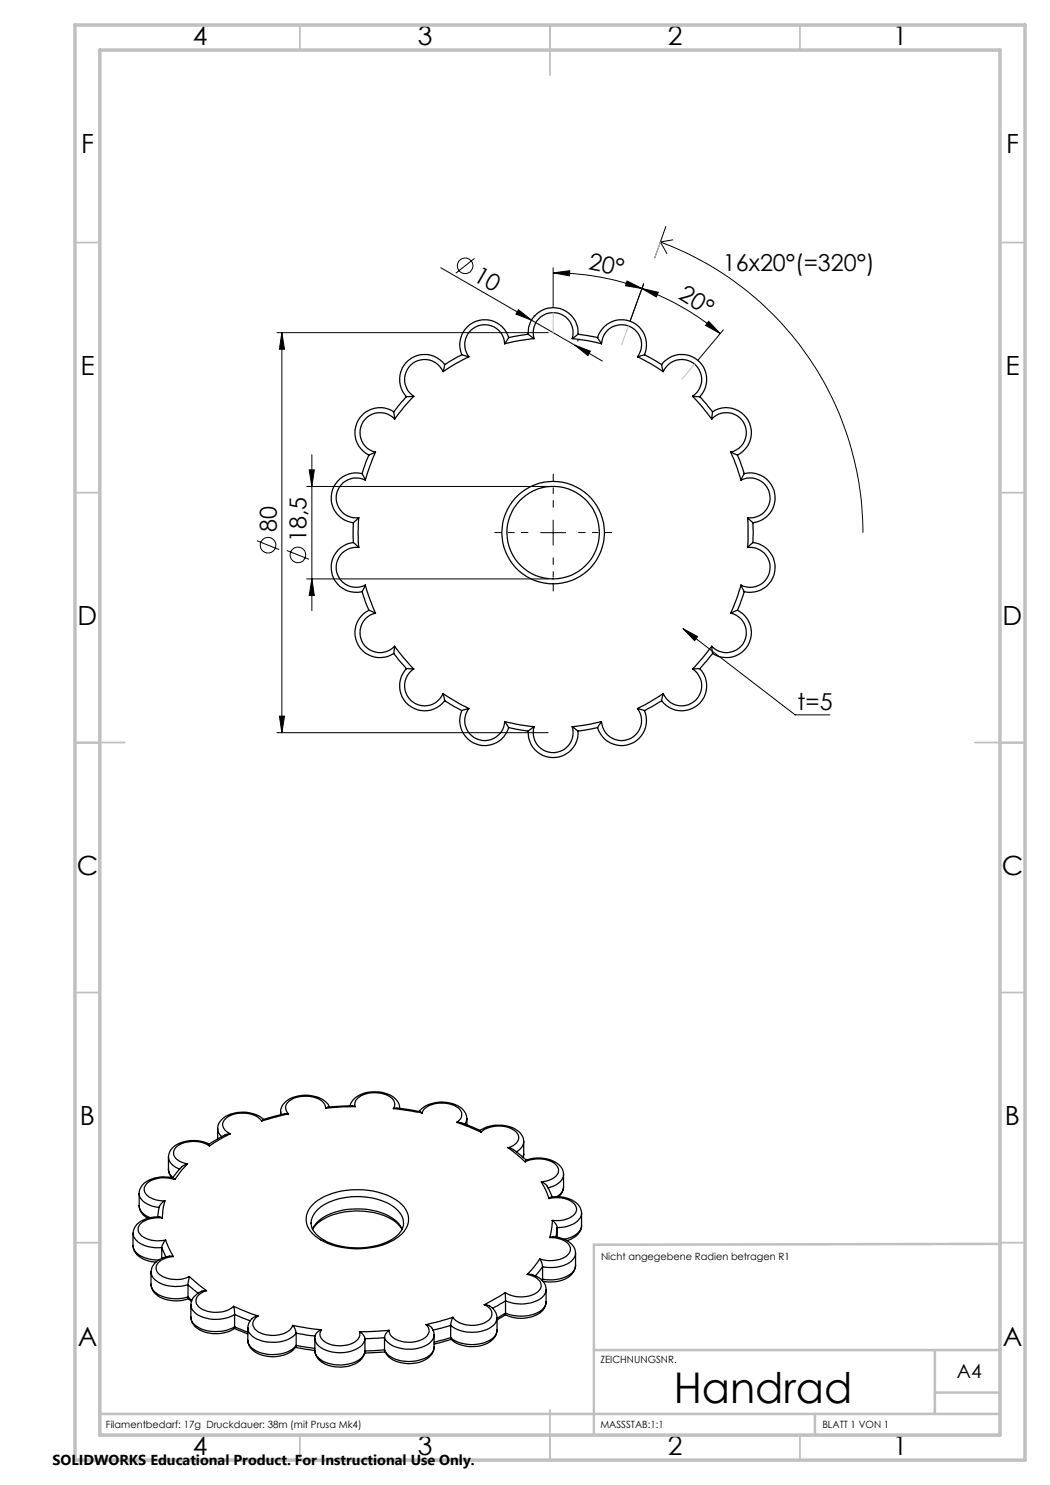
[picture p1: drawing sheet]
<svg xmlns="http://www.w3.org/2000/svg" width="210mm" height="297mm" viewBox="0 0 210 297" stroke-linecap="round" stroke-linejoin="round" font-family="sans-serif">
<g fill="none" stroke="#000" stroke-width=".25">
<path d="M81.3 79.3l-2.6 3.1M82.8 79.3h-1.5M82.8 79.3l-2 2.2-1.9 2.3M88.6 74.3a4 4 0 0 0-6.3-1.5 4 4 0 0 0 .5 6.5M88.9 72.9a5 5 0 0 0-7.2-.8 5 5 0 0 0-.4 7.2M88.9 72.9l-.3 1.4M92.4 70.9l-3.5 2M92.4 70.9l1.4 .5M93.8 71.4l-2.7 1.3-2.5 1.6M100.9 68.8a4 4 0 0 0-5.3-3.6 4 4 0 0 0-1.8 6.2M101.7 67.5l-.8 1.3M101.7 67.5a5 5 0 0 0-6.5-3.3 5 5 0 0 0-2.8 6.7"/>
<path d="M105.6 66.8a5 5 0 0 1 5-5.3 5 5 0 0 1 5 5.3M105.6 66.8l1.2 .9M105.6 66.8l-3.9 .7M106.8 67.7a4 4 0 0 1 3.8-5.2 4 4 0 0 1 3.8 5.2M106.8 67.7l-2.9 .4-3 .7M114.4 67.7l3 .4 2.9 .7M115.6 66.8l3.9 .7M115.6 66.8l-1.2 .9M119.5 67.5l.8 1.3M119.5 67.5a5 5 0 0 1 6.5-3.3 5 5 0 0 1 2.9 6.7M120.3 68.8a4 4 0 0 1 5.4-3.6 4 4 0 0 1 1.8 6.2M127.5 71.4l2.6 1.3 2.5 1.6"/>
<path d="M128.9 70.9l-1.4 .5M128.9 70.9l3.4 2M132.3 72.9l.3 1.4M132.3 72.9a5 5 0 0 1 7.3-.8 5 5 0 0 1 .3 7.2M132.6 74.3a4 4 0 0 1 6.3-1.5 4 4 0 0 1-.4 6.5M138.5 79.3l2 2.2 1.8 2.3M138.5 79.3h1.4M139.9 79.3l2.6 3.1M72.4 94.7a5 5 0 0 0-6.1 4 5 5 0 0 0 4.4 5.9M72.4 94.7l.7 1.3M73.1 96a4 4 0 0 0-5.8 2.9 4 4 0 0 0 4.5 4.6M73.8 91l-1.4 3.7"/>
<path d="M75.1 90.4l-1.3 .6M75.1 90.4l-1.1 2.8-.9 2.8M78.7 82.4l.2 1.4M78.7 82.4a5 5 0 0 0-7.1 1.6 5 5 0 0 0 2.2 7M78.9 83.8a4 4 0 0 0-6.4 .7 4 4 0 0 0 2.6 5.9M142.3 83.8a4 4 0 0 1 6.4 .7 4 4 0 0 1-2.5 5.9M142.5 82.4l-.2 1.4M142.5 82.4a5 5 0 0 1 7.1 1.6 5 5 0 0 1-2.1 7M146.2 90.4l1.3 .6M146.2 90.4l1.1 2.8 .9 2.8M147.5 91l1.3 3.7M148.2 96a4 4 0 0 1 5.7 2.9 4 4 0 0 1-4.4 4.6"/>
<path d="M148.8 94.7l-.6 1.3M148.8 94.7a5 5 0 0 1 6.1 4 5 5 0 0 1-4.3 5.9M70.7 104.6v3.9M70.7 108.5l1.1 1M70.7 108.5a5 5 0 0 0-4.4 5.9 5 5 0 0 0 6.1 3.9M71.8 103.5l-1.1 1.1M71.8 103.5l-.2 3 .2 3M71.8 109.5a4 4 0 0 0-4.5 4.6 4 4 0 0 0 5.8 2.9M72.4 118.3l1.4 3.8M73.1 117l-.7 1.3M73.1 117l.9 2.9 1.1 2.7M148.2 117l.6 1.3"/>
<path d="M148.2 117l-.9 2.9-1.1 2.7M148.8 118.3l-1.3 3.8M149.5 109.5a4 4 0 0 1 4.5 4.6 4 4 0 0 1-5.8 2.9M149.5 103.5l.1 1.6-.1 4.4M149.5 103.5l1.1 1.1M150.6 108.5l-1.1 1M150.6 108.5a5 5 0 0 1 4.3 5.8 5 5 0 0 1-6.1 4M150.6 104.6v3.9M73.8 122.1a5 5 0 0 0-2.2 6.9 5 5 0 0 0 7.1 1.7M73.8 122.1l1.3 .5M75.1 122.6a4 4 0 0 0-2.6 5.9 4 4 0 0 0 6.4 .8M78.7 130.7l2.6 3"/>
<path d="M78.9 129.3l-.2 1.4M78.9 129.3l1.9 2.3 2 2.2M81.3 133.7l1.5 .1M81.3 133.7a5 5 0 0 0 .4 7.3 5 5 0 0 0 7.2-.8M82.8 133.8a4 4 0 0 0-.5 6.4 4 4 0 0 0 6.3-1.5M88.6 138.7l.3 1.5M88.6 138.7l2.5 1.6 2.7 1.4M132.6 138.7l-.3 1.5M132.6 138.7l-2.5 1.6-2.6 1.4M138.5 133.8a4 4 0 0 1 .4 6.4 4 4 0 0 1-6.3-1.5M139.9 133.7l-1.4 .1M139.9 133.7a5 5 0 0 1-.3 7.3 5 5 0 0 1-7.3-.8"/>
<path d="M142.3 129.3l-1.8 2.3-2 2.2M142.3 129.3l.2 1.4M142.5 130.7l-2.6 3M146.2 122.6a4 4 0 0 1 2.5 5.9 4 4 0 0 1-6.4 .8M147.5 122.1l-1.3 .5M147.5 122.1a5 5 0 0 1 2.1 6.9 5 5 0 0 1-7.1 1.7M88.9 140.2l3.5 1.9M92.4 142.1a5 5 0 0 0 2.9 6.7 5 5 0 0 0 6.4-3.3M93.8 141.7a4 4 0 0 0 1.8 6.2 4 4 0 0 0 5.3-3.6M93.8 141.7l-1.4 .4M100.9 144.3l.8 1.2M100.9 144.3l3 .7 2.9 .3"/>
<path d="M101.7 145.5l3.9 .7M105.6 146.2a5 5 0 0 0 5 5.3 5 5 0 0 0 5-5.3M106.8 145.3a4 4 0 0 0 3.8 5.2 4 4 0 0 0 3.8-5.2M106.8 145.3l-1.2 .9M114.4 145.3l1.2 .9M119.5 145.5l-3.9 .7M120.3 144.3l-.8 1.2M120.3 144.3l-2.9 .7-3 .3M127.5 141.7a4 4 0 0 1-1.8 6.2 4 4 0 0 1-5.4-3.6M127.5 141.7l1.4 .4M128.9 142.1a5 5 0 0 1-2.9 6.7 5 5 0 0 1-6.5-3.3M132.3 140.2l-3.4 1.9"/>
<path d="M27.8 238.7a3.2 3.2 0 0 0 2.8 2.6l1.2 .2M27.8 238.7v2.4M33.7 233.9l.2 .9 .5 .7M33.7 231.4a2.86 2.86 0 0 0 2.2 2.4M33.7 233.9v.2a2.05 2.05 0 0 0 .9 1.4M33.7 231.4v2.5M35 235.9l-.2-.2a6.4 6.4 0 0 0-6.3 1.3 2.49 2.49 0 0 0-.7 1.7M35 235.9a5.9 5.9 0 0 0-5.7 .9 1.71 1.71 0 0 0 .9 2.8l1 .4 1.8 .2M36.3 233.4l-1.8 2.2M37.5 232.8l-2.5 3.1M37.5 232.8l-1.2 .6M41.8 228.8a6.9 6.9 0 0 0-7.2 .7 2.62 2.62 0 0 0-.9 1.9"/>
<path d="M41.8 228.8l.1 .4M41.9 229.2a5.9 5.9 0 0 0-6.7 .2 1.69 1.69 0 0 0 .7 2.9l1.6 .5M43.5 225.7a2.09 2.09 0 0 0 .8 1.6M43.5 225.7v2.1M46.1 226.8a4.7 4.7 0 0 0-2.5 .9l-1.8 1.1M46.1 226.8l-4.2 2.4M52.3 224.2a5 5 0 0 0-5.3-1.4 2.75 2.75 0 0 0-2.5 2.2l.4 1 1.2 .8M52.7 223.9a6.6 6.6 0 0 0-8.4 0 2.41 2.41 0 0 0-.8 1.8M56.1 222.4l.1 .5M56.1 222.4v.6M56.9 222.7l-4.3 1.2-.3 .3M56.9 222.8h.8"/>
<path d="M57.7 222.8l-5.4 1.4M65.1 221.6a2.65 2.65 0 0 0-2.4-2.2 5.4 5.4 0 0 0-5.4 1.4 1.61 1.61 0 0 0 .4 2M65.9 221.4a4.9 4.9 0 0 0-4.4-2.4 5.3 5.3 0 0 0-5.2 2.5l-.2 .9M70 221.2a4.5 4.5 0 0 1 4.7-2.8 5.2 5.2 0 0 1 5.1 2.4l.1 .9M71 221.3l-.6-.1h-2l-2.7 .2-.6 .2M71 221.3l-5.9 .3M71 221.3a1.99 1.99 0 0 1 1.7-2.4 5.5 5.5 0 0 1 6 1.1 1.45 1.45 0 0 1 0 1.7M78.7 221.7l.7-.1 2.7 .4 1.9 .3 .4 .3M78.7 221.7l5.7 .9M83.9 222.3a6.3 6.3 0 0 1 6.6-1.6 3.3 3.3 0 0 1 2.8 3.1M84.4 222.6a3.5 3.5 0 0 1 3.6-2 4.8 4.8 0 0 1 4.2 1.6 1.66 1.66 0 0 1-.9 2.3M91.3 224.5a13.2 13.2 0 0 1 4.8 1.6"/>
<path d="M91.3 224.5l4.9 1.9M93 224.8l.4-1v1.2M96 226.1a6.9 6.9 0 0 1 8 .5l.5 .7 .2 1M96.1 226.1l.1 .3M96.2 226.4a5.6 5.6 0 0 1 7.2 .2 1.67 1.67 0 0 1-.8 2.6l-1 .3M101.6 229.5l1.1 .4 2.6 2.2M101.6 229.5l3.4 2.9M104.7 230.8l-.1 .7M104.7 228.3v.1a2.54 2.54 0 0 1-1.4 2M104.7 228.3v2.5M105 232.4l.1-.3a6.5 6.5 0 0 1 7 1.2 2.4 2.4 0 0 1 .6 1.6M105 232.4a5.9 5.9 0 0 1 6.2 .6 1.67 1.67 0 0 1-.8 2.8l-1 .4-1.1 .2"/>
<path d="M108.3 236.4l1.1 .7 1.1 2.3M108.3 236.4l.8 1.6 .7 1.7M109.8 239.7a4.3 4.3 0 0 1 3.4-.1 3.5 3.5 0 0 1 3.1 3M109.8 239.7a5.2 5.2 0 0 1 5.3 1.4 1.82 1.82 0 0 1-1.3 2.5l-1.5 .5h-1.8M112.7 237.4l-.3 1.2-.7 .8M112.7 234.9a3 3 0 0 1-2.5 2.5l-.7 .2M112.7 234.9v2.4a2.37 2.37 0 0 1-1.4 2.1M26.6 249.1a3.4 3.4 0 0 0 3.1 3.1l1.5 .2M27.8 241.1l.4 1.2 .5 .7 .8 .7M27.8 241.1a2.73 2.73 0 0 0 2.3 2.4M30.2 256.9a3.3 3.3 0 0 0 2.8 3 7.5 7.5 0 0 0 4.7-.2l.6 .6M30.2 254.4a2.89 2.89 0 0 0 2.2 2.4 8.2 8.2 0 0 0 5.2 .2"/>
<path d="M30.2 256.9a3.1 3.1 0 0 0 2.8 2.6l1.3 .2h1.4l1.9-.3M30.2 254.4v2.5M32.3 249.5l.9 1.9M32.3 249.5a5.9 5.9 0 0 1-5.3-1.8l-.4-1v2.4a3.1 3.1 0 0 0 2.5 2.5l1.2 .3 1.4 .1M32.3 249.5v2.2M32.5 243.6a5.1 5.1 0 0 0-4.2 .6l-.5 .3a2.71 2.71 0 0 0-1.2 2.2M32.5 243.6a4.8 4.8 0 0 0-4.7 1.6 1.88 1.88 0 0 0 1.4 2.5l1 .3 1.2 .2 1.7-.2M33 240.2l-.8 .6-.3 .5-.4 2.1M33 240.2l-.3 1.2-.2 2.2M33.1 248l1.6 3.3M33.1 248l-.6 1-.2 .5M33.9 251.2a4 4 0 0 0-3.7 3.2"/>
<path d="M33.9 251.2l.8 .1M34.7 251.3a3.6 3.6 0 0 0-3.5 2.1 2.38 2.38 0 0 0 2.2 2.3 6 6 0 0 0 4.5-.4M37.6 259.4l.1 .3M37.6 257l2 1.7M37.6 259.4l.7 .7M37.6 257v2.4M37.9 255.3l3.4 2.8M37.9 255.3l-.3 1.7M41.3 258.1a3.2 3.2 0 0 0-3.1 2.9M41.3 258.1a2.37 2.37 0 0 0-2.1 2.3 3.2 3.2 0 0 0 3 2 5.4 5.4 0 0 0 4.5-1.1M62.2 244.6h.1M62.5 245.9a8.5 8.5 0 0 1 6.2-3.5 14 14 0 0 1 10.4 2l1.3 1.5"/>
<path d="M62.5 241a13.3 13.3 0 0 1 10.4-3 11.7 11.7 0 0 1 8 3.4 4.1 4.1 0 0 1-1.6 6.2 15.3 15.3 0 0 1-11.1 1.8 8.9 8.9 0 0 1-6.7-4.2 3.8 3.8 0 0 1 1-4.2zM63.2 242.2a11.9 11.9 0 0 1 9.7-2.8 9.9 9.9 0 0 1 7.3 3.4 3.1 3.1 0 0 1-.9 4.4 13.8 13.8 0 0 1-11 2.1 8.3 8.3 0 0 1-5.8-3.4 3.1 3.1 0 0 1 .7-3.7zM80.4 245.8a7.1 7.1 0 0 0-4.9-3.5 14.1 14.1 0 0 0-11.3 1.5l-1 .9-.7 1.1M101.1 258.5l-4.3 2.4M101.1 258.5v1.7M105.4 254.9a3.4 3.4 0 0 1 3.8 3M105.4 254.9a3 3 0 0 1 2.8 2.1 2.55 2.55 0 0 1-2.3 2.2 6.2 6.2 0 0 1-4.8-.7M107.9 251.8l-1.1 1.6-1.4 1.5M107.9 251.8l.4 .7 .2 .9M108.5 255.8l-.1 .3M108.5 253.4l-1.4 1.8M108.5 253.4v2.4"/>
<path d="M108.5 255.8l-.1 .2M109.2 257.9a2.86 2.86 0 0 1-2.3 2.4 7.9 7.9 0 0 1-5.8-.1M109.2 257.9v2.4M109.9 247.5a4.9 4.9 0 0 1 4.6 1.6 2.25 2.25 0 0 1-.9 3.6 7.6 7.6 0 0 1-5.1 .7M109.9 247.5a4.4 4.4 0 0 1 4 1.7 1.88 1.88 0 0 1-1.4 2.5 6.5 6.5 0 0 1-4.6 .1M110.5 244.1l-.1 1.3-.5 2.1M110.5 244.1l.6 .7 .3 .7M111.4 245.5l-.2 1.9M111.4 245.5v1.9M115.1 253.1a3.6 3.6 0 0 1-3 3l-1.9 .3-1.6-.1M115.1 253.1a3.1 3.1 0 0 1-2.6 2.5l-2 .4-2-.2M115.1 250.6v2.5"/>
<path d="M116.3 245.1a3.4 3.4 0 0 1-2.9 3M116.3 242.6a3.2 3.2 0 0 1-2.9 2.7l-2 .2M116.3 242.6v2.5a2.99 2.99 0 0 1-2.3 2.4l-1.2 .4M38.2 263.4a3.4 3.4 0 0 0 3.1 3.1 6.9 6.9 0 0 0 5.6-.8M46.7 261.3l4.9 1.9M46.7 261.3l.2 1.6M46.9 265.7l2.7 1.1M46.9 265.4v.3M46.9 262.9a7.2 7.2 0 0 1-8.1-.5 1.81 1.81 0 0 1-.6-1.4v2.5a3.2 3.2 0 0 0 2.5 2.5 8 8 0 0 0 6.2-.6M46.9 262.9l3.1 1.3M46.9 265.4l2.7 1M46.9 262.9v2.5"/>
<path d="M49.6 268a3.4 3.4 0 0 0 2.8 3 7 7 0 0 0 6.3-1l.5-.9M49.6 268a2.86 2.86 0 0 0 2.3 2.5 7.4 7.4 0 0 0 7-1.1l.3-.3M49.6 265.6v2.4M51.6 263.2a2.35 2.35 0 0 0-2 2.2 2.35 2.35 0 0 0 1.7 2.4 7.5 7.5 0 0 0 7.6-.8l.3-.4M51.6 263.2a1.71 1.71 0 0 0-1 1.6 1.71 1.71 0 0 0 1 1.6 5.8 5.8 0 0 0 6.6-.7l.3-.6M58.5 265.1l5.8 .9M58.5 265.1l.5 .7 .2 .8M59.1 269.5l3.9 .6M59.2 266.6l3.8 .6M59.2 269.1l3.8 .6M59.2 266.6v2.5M63 270.1a3.4 3.4 0 0 0 2.8 3 6.5 6.5 0 0 0 6.6-1.4l.4-.7 .2-.8"/>
<path d="M63 267.6a3.1 3.1 0 0 0 2.6 2.6 7 7 0 0 0 6.9-1.3l.5-1.2M63 270.1a3.4 3.4 0 0 0 3.2 2.7 7 7 0 0 0 6.3-1.5l.5-1.1M63 267.6v2.5M64.3 266a1.67 1.67 0 0 0-1.3 1.6M64.3 266a1.72 1.72 0 0 0 .9 2.5 6 6 0 0 0 6.2-.5 1.58 1.58 0 0 0 .5-1.7M71.9 266.3a1.97 1.97 0 0 1 1.1 1.4M73 267.7v2.5M76.9 267.5l-3.9 .2M76.9 270l-3.9 .2M76.9 267.5v2.5M77 270.4l-4.1 .2M77.8 266.1l-5.9 .2"/>
<path d="M77.8 266.1l-.6 .6-.3 .8M85.2 264.9a1.93 1.93 0 0 1 1.6 2.1M85.2 264.9a1.63 1.63 0 0 1 .6 1.6 1.63 1.63 0 0 1-1.2 1.3 5.9 5.9 0 0 1-6.5-.7l-.3-1M86.8 269.4a3.8 3.8 0 0 1-3.5 3.2 6.6 6.6 0 0 1-5.9-1.6l-.5-1M86.8 267a3.1 3.1 0 0 1-2.5 2.4 7.2 7.2 0 0 1-6.9-1.1l-.5-.8M86.8 267v2.4a2.96 2.96 0 0 1-2.5 2.5 7 7 0 0 1-6.9-1.2l-.5-.7M90.1 265.1l-3.5 1M90.1 267.5l-3.3 .9M90.1 265.1v2.4M90.3 267.9l-3.5 .9M90.6 263.5l-5.4 1.4M90.6 263.5l-.5 1.6"/>
<path d="M96.8 260.9a2.71 2.71 0 0 1 2.6 2.7M96.8 260.9a1.8 1.8 0 0 1 1.2 2.8 5.6 5.6 0 0 1-7.2 .1l-.2-.3M99.4 266a3.7 3.7 0 0 1-3.3 3.2 6.3 6.3 0 0 1-5.9-1.5l-.1-.2M99.4 263.6a3.2 3.2 0 0 1-2.7 2.5 7.2 7.2 0 0 1-6.6-1M99.4 266a2.77 2.77 0 0 1-2.1 2.4 7.5 7.5 0 0 1-7.2-.9M99.4 263.6v2.4M101.1 263l-1.7 1M101.1 262.6v.4M101.1 260.2l-2.6 1.5M101.1 262.6l-1.7 1M101.1 260.2v2.4M109.2 260.3a3 3 0 0 1-2.2 2.8 7.3 7.3 0 0 1-5.9-.1"/>
<path d="M109.2 260.3a2.85 2.85 0 0 1-2.3 2.5 8.2 8.2 0 0 1-5.8-.2"/>
<circle cx="110.6" cy="106.5" r="9.3"/>
<circle cx="110.6" cy="106.5" r="10.2"/>
</g>
<g fill="none" stroke="#000" stroke-width=".2">
<path d="M88.2 53.5l32.3 18.7M94.9 51.7l-3.7 2.9M110.6 54.6l3.3-.5v1.1zM110.6 54.6a52.2 52.2 0 0 1 17.8 3.1M110.6 53.5v8M125.4 56.2l3 1.5-3.3-.6zM128.4 57.7l3.3 .8-.4 .9zM128.4 57.7a53.2 53.2 0 0 1 15.6 9M128.7 56.8l-2.7 7.4M132.1 48.4a62.1 62.1 0 0 1 40.5 58.1M132.1 48.4l1.3 2.3M133.2 45.3l-2.2 6.3"/>
<path d="M134.5 48l-2.4 .4M55.4 66.5h54.2M56.4 66.5l.5 3.3h-1zM56.4 66.5v80M103.7 61.9l2.6 2.1-3.1-1.2zM106.8 63.2h.1M115 69l3.1 1.2-.5 .9zM115.5 68.2h.1M141.7 64.3l2.3 2.4-2.9-1.6zM144.7 66l-5.1 6.1M61.3 97.3h48.3M61.8 94h1.1l-.5 3.3z"/>
<path d="M62.4 90.9v31.2M51.4 108.2l4.4 1.7M57.4 110.1l4.4 1.8M61.3 115.8h48.3M62.4 115.8l.5 3.3h-1.1zM108.1 106.5h5M110.6 104v5M136.6 125.7l2.9 1.6-.6 .8zM136.6 125.7l22.4 17.3h7M55.4 146.5h54.2M55.9 143.2h1l-.5 3.3z"/>
<circle cx="93" cy="53.2" r="1.56"/>
<circle cx="53.6" cy="109" r="1.55"/>
<circle cx="59.6" cy="111" r="1.55"/>
</g>
<path d="M105.6 106.5h-6.7M110.6 101.5v-6.7M110.6 111.5v6.8M115.6 106.5h6.8" fill="none" stroke="#000" stroke-width=".2" stroke-dasharray="15.2 1.3 1.3 1.3" stroke-dashoffset="13.8" stroke-linecap="butt"/>
<path d="M132.1 48.4l-1.1 3.2M110.6 62.5v4M125.7 65.2l-1.4 3.7M138.9 72.8l-2.6 3.1" fill="none" stroke="#c0c0c0" stroke-width=".2"/>
<g fill="none" stroke="#c0c0c0" stroke-width=".35">
<path d="M60 5v5M110 5v10M160 5v5M15 48.5h5M200 48.5h5M15 98.5h5M200 98.5h5M15 148.5h10M195 148.5h10M15 198.5h5M200 198.5h5M15 248.5h5"/>
<path d="M200 248.5h5M60 287v5M110 282v10M160 287v5"/>
</g>
<path d="M20 231.8v55.2M200 248.8l-81.2 .2v38M118.8 270h81.2M187 270v12.8M187 278.5h13M20 282.8h180M163 282.8v4.2" fill="none" stroke="#c0c0c0" stroke-width=".5"/>
<path d="M15 5h190v287h-190zM20 10h180v277h-180z" fill="none" stroke="#c0c0c0" stroke-width=".7"/>
<g fill="#000">
<path d="M136.6 125.7l2.9 1.6-.6 .8z"/>
<path d="M125.4 56.2l3 1.5-3.3-.6zM110.6 54.6l3.3-.5v1.1z"/>
<path d="M115 69l3.1 1.2-.5 .9zM103.7 61.9l2.6 2.1-3.1-1.2z"/>
<path d="M141.7 64.3l2.3 2.4-2.9-1.6zM128.4 57.7l3.3 .8-.4 .9z"/>
<path d="M55.9 143.2h1l-.5 3.3zM56.4 66.5l.5 3.3h-1zM62.4 115.8l.5 3.3h-1.1zM61.8 94h1.1l-.5 3.3z"/>
</g>
<text font-size="8.5" x="134.7" y="280.6">Handrad</text>
<g font-size="5.3">
<text x="38.5" y="8.9">4</text>
<text x="83.5" y="8.9">3</text>
<text x="133.5" y="8.9">2</text>
<text x="178.5" y="8.9">1</text>
<text x="16.2" y="30.7">F</text>
<text x="201.2" y="30.7">F</text>
<text x="16.1" y="74.9">E</text>
<text x="201.1" y="74.9">E</text>
<text x="15.5" y="124.9">D</text>
<text x="200.5" y="124.9">D</text>
<text x="15.4" y="174.9">C</text>
<text x="200.4" y="174.9">C</text>
<text x="16" y="224.9">B</text>
<text x="201" y="224.9">B</text>
<text x="15.5" y="269.2">A</text>
<text x="200.5" y="269.2">A</text>
<text x="38.5" y="290.9">4</text>
<text x="83.5" y="290.9">3</text>
<text x="133.5" y="290.9">2</text>
<text x="178.5" y="290.9">1</text>
</g>
<g font-size="4.7">
<text x="117.6" y="53.9" transform="rotate(11 117.6 53.9)">20°</text>
<text x="94.4" y="55.9" transform="rotate(30 94.4 55.9)">10</text>
<text x="135.5" y="59.6" transform="rotate(32 135.5 59.6)">20°</text>
<text x="144.6" y="54.2">16x20°(=320°)</text>
<text x="55.3" y="106.5" transform="rotate(-90 55.3 106.5)">80</text>
<text x="61.3" y="108.4" transform="rotate(-90 61.3 108.4)">18,5</text>
<text x="159.5" y="141.9">t=5</text>
</g>
<text font-size="3.9" x="191.4" y="275.6">A4</text>
<text font-size="2.9" x="10.5" y="292.9">SOLIDWORKS Educational Product. For Instructional Use Only.</text>
<g font-size="2">
<text x="120.2" y="251.9">Nicht angegebene Radien betragen R1</text>
<text x="120.1" y="272.5">ZEICHNUNGSNR.</text>
<text x="21.2" y="285.7">Filamentbedarf: 17g Druckdauer: 38m (mit Prusa Mk4)</text>
<text x="120.1" y="285.6">MASSSTAB:1:1</text>
<text x="164.5" y="285.6">BLATT 1 VON 1</text>
</g>
</svg>
